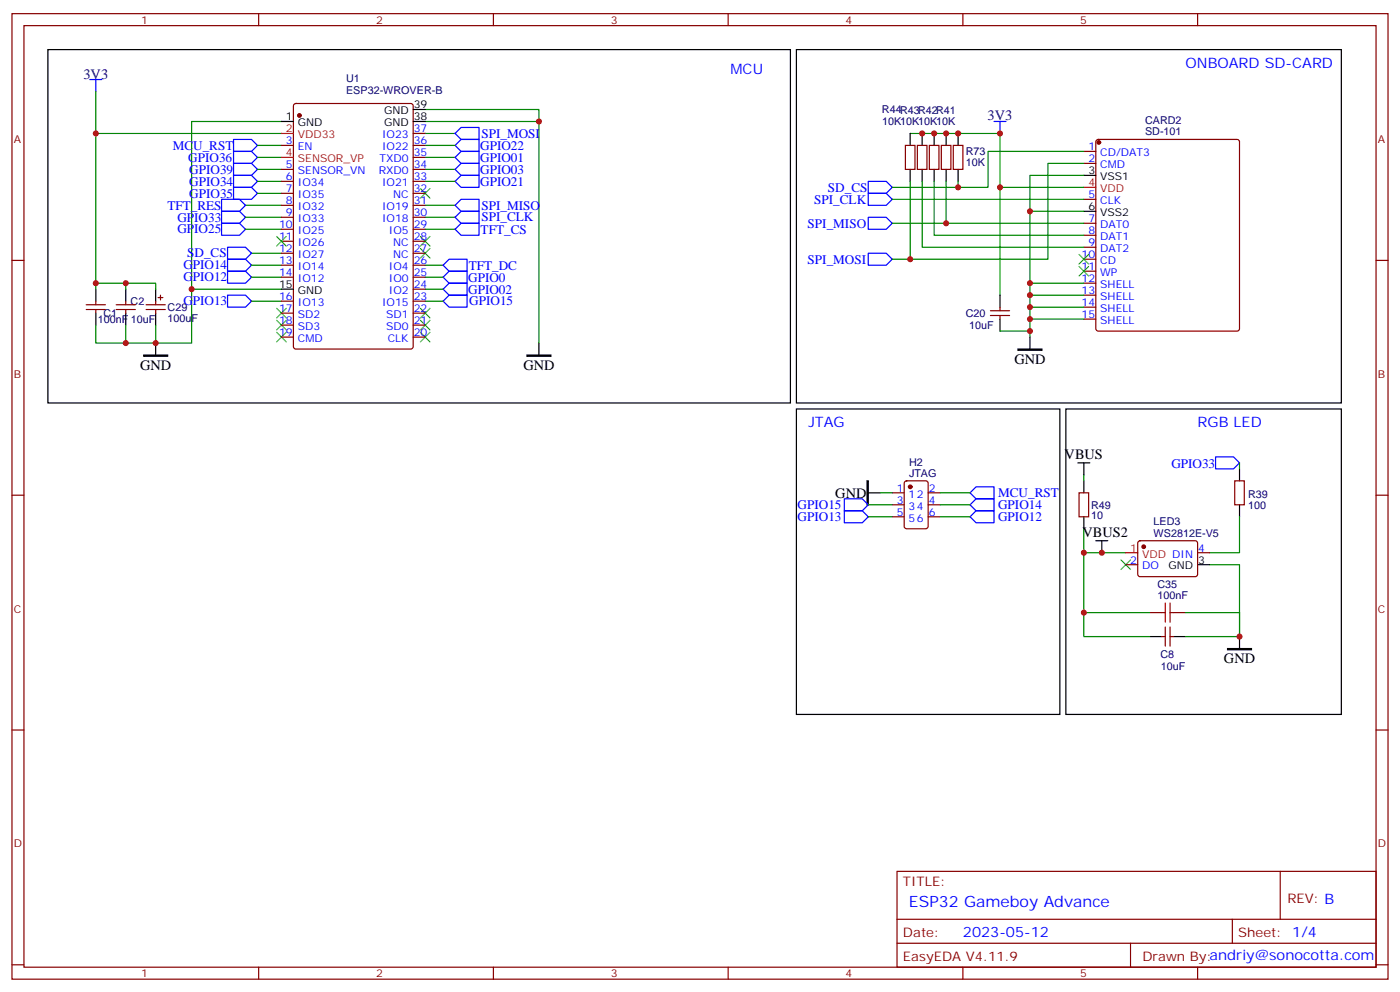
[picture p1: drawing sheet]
<svg xmlns="http://www.w3.org/2000/svg" width="412mm" height="292mm" viewBox="0 0 412 292" stroke-linecap="round" stroke-linejoin="round" font-family="sans-serif">
<g fill="none" stroke="#870000" stroke-width=".35">
<path d="M3.5 4h405.4v284.4h-405.4zM7.1 7.5h398.2v277.3h-398.2zM76.2 4v3.5M145.3 4v3.5M214.5 4v3.5M283.6 4v3.5M352.8 4v3.5M86.7 30.7l.4-.2h33.9l.7 .4v71.2l-.5 .6-34.1 .1-.6-.5-.1-71.1zM121.7 39.3h3.5M82.9 42.8h3.5M82.9 49.9h3.5M82.9 53.4h3.5"/>
<path d="M82.9 56.9h3.5M121.7 42.8h3.5M121.7 49.9h3.5M121.7 53.4h3.5M121.7 56.9h3.5M121.7 46.4h3.5M266.7 42.8h2.8v7.1h-2.8zM270.2 42.8h2.8v7.1h-2.8zM273.8 42.8h2.8v7.1h-2.8zM277.3 42.8h2.8v7.1h-2.8zM280.8 42.8h2.8v7.1h-2.8zM319.3 44.6h3.5"/>
<path d="M319.3 48.1h3.5M319.3 58.7h3.5M323 41.3l.5-.2h40.9l.5 .2 .2 .5v55l-.2 .5-.5 .2h-40.9l-.5-.2-.2-.5v-55zM3.5 76.7h3.6M82.9 60.5h3.5M82.9 64h3.5M82.9 67.5h3.5M82.9 71h3.5M82.9 74.6h3.5M82.9 78.1h3.5M121.7 60.5h3.5M121.7 64h3.5"/>
<path d="M121.7 67.5h3.5M121.7 71h3.5M121.7 74.6h3.5M121.7 78.1h3.5M319.3 65.8h3.5M319.3 69.3h3.5M319.3 72.8h3.5M319.3 76.3h3.5M319.3 79.9h3.5M405.3 76.7h3.6M25.4 91.2h5.6M25.4 89.7h5.6"/>
<path d="M28.2 88.7v1M28.2 91.2v1M34.2 91.2h5.7M34.2 89.7h5.7M37 88.7v1M37 91.2v1M43 91.2h5.7M43 89.7h5.7M45.9 88.7v1M45.9 91.2v1M46.6 87.6h1.4M47.3 86.9v1.4"/>
<path d="M82.9 81.6h3.5M82.9 88.7h3.5M82.9 92.2h3.5M82.9 95.7h3.5M82.9 99.3h3.5M121.7 81.6h3.5M121.7 88.7h3.5M121.7 92.2h3.5M121.7 95.7h3.5M121.7 99.3h3.5M121.7 85.2h3.5M291.7 92.9h5.7"/>
<path d="M291.7 91.5h5.7M294.6 90.5v1M294.6 92.9v1.1M319.3 83.4h3.5M319.3 86.9h3.5M319.3 90.5h3.5M319.3 94h3.5M3.5 145.8h3.6M262.8 145.1h3.5M262.8 152.2h3.5M262.8 148.7h3.5M266.6 141.8l.5-.2h5.6l.6 .4 .1 13-.5 .7h-5.8l-.7-.4-.1-13z"/>
<path d="M273.4 145.1h3.5M273.4 152.2h3.5M273.4 148.7h3.5M317.9 145.1h2.8v7.1h-2.8zM335.4 159.5l.4-.3 16.5 .1 .5 .6-.1 9.5-.6 .4h-16.5l-.5-.7v-9.2zM363.7 141.6h2.8v7.1h-2.8zM405.3 145.8h3.6M331.6 166.3h3.5M352.8 162.8h3.5M338.7 180.4h3.5M342.2 187.5h1.1M343.3 184.6v5.7"/>
<path d="M344.7 184.6v5.7M344.7 187.5h1M345.7 180.4h3.5M3.5 215h3.6M405.3 215h3.6M264.2 256.6h141.1v28.2h-141.1zM377.1 256.6v14.1M264.2 270.7h141.1M264.2 277.8h141.1M333 277.8v7M363 270.7v7.1M3.5 284.1h3.6"/>
<path d="M76.2 284.8v3.6M145.3 284.8v3.6M214.5 284.8v3.6M283.6 284.8v3.6M352.8 284.8v3.6M405.3 284.1h3.6"/>
</g>
<g fill="none" stroke="#00f" stroke-width=".35">
<path d="M26.5 23.4h3.5M28.2 23.4v3.6M134.1 39.3l1.7-1.8h5.3v3.6h-5.3zM292.8 35.8h3.5M294.6 35.8v3.5M65.3 58.7h5.3l1.7 1.8-1.7 1.7h-5.3zM68.8 41.1h5.3l1.7 1.7-1.7 1.8h-5.3zM68.8 44.6h5.3l1.7 1.8-1.7 1.7h-5.3zM68.8 48.1h5.3l1.7 1.8-1.7 1.7h-5.3zM68.8 51.6h5.3l1.7 1.8-1.7 1.8h-5.3zM68.8 55.2h5.3l1.7 1.7-1.7 1.8h-5.3zM134.1 53.4l1.7-1.8h5.3v3.6h-5.3z"/>
<path d="M134.1 42.8l1.7-1.7h5.3v3.5h-5.3zM134.1 46.4l1.7-1.8h5.3v3.5h-5.3zM134.1 49.9l1.7-1.8h5.3v3.5h-5.3zM255.8 53.4h5.3l1.7 1.8-1.7 1.7h-5.3zM255.8 56.9h5.3l1.7 1.8-1.7 1.8h-5.3zM65.3 62.2h5.3l1.7 1.8-1.7 1.8h-5.3zM65.3 65.8h5.3l1.7 1.7-1.7 1.8h-5.3zM67 76.3h5.3l1.8 1.8-1.8 1.8h-5.3zM67 79.9h5.3l1.8 1.7-1.8 1.8h-5.3zM67 72.8h5.3l1.8 1.8-1.8 1.7h-5.3zM132.3 76.3h5.3v3.6h-5.3l-1.8-1.8zM134.1 64l1.7-1.8h5.3v3.6h-5.3z"/>
<path d="M134.1 60.5l1.7-1.8h5.3v3.5h-5.3zM134.1 67.5l1.7-1.7h5.3v3.5h-5.3zM255.8 64h5.3l1.7 1.8-1.7 1.7h-5.3zM255.8 74.6h5.3l1.7 1.7-1.7 1.8h-5.3zM67 86.9h5.3l1.8 1.8-1.8 1.8h-5.3zM130.5 88.7l1.8-1.8h5.3v3.6h-5.3zM130.5 85.2l1.8-1.8h5.3v3.5h-5.3zM130.5 81.6l1.8-1.7h5.3v3.5h-5.3zM358.1 134.5h5.3l1.7 1.8-1.7 1.8h-5.3zM248.7 146.9h5.3l1.8 1.8-1.8 1.7h-5.3zM248.7 150.4h5.3l1.8 1.8-1.8 1.8h-5.3zM285.8 145.1l1.7-1.7h5.3v3.5h-5.3z"/>
<path d="M285.8 152.2l1.7-1.8h5.3v3.6h-5.3zM287.5 146.9h5.3v3.5h-5.3l-1.7-1.7z"/>
</g>
<g fill="none" stroke="#008700" stroke-width=".35">
<path d="M28.2 27v12.3h54.7M28.2 39.3v45.9M82.9 35.8h-26.5v49.4M125.2 32.2h33.5v68.8M125.2 35.8h33.5M125.2 39.3h8.9M268.1 39.3h26.5v15.9h24.7M75.8 46.4h7.1M75.8 49.9h7.1M75.8 42.8h7.1M75.8 53.4h7.1M75.8 56.9h7.1"/>
<path d="M125.2 46.4h8.9M125.2 49.9h8.9M125.2 42.8h8.9M125.2 53.4h8.9M262.8 58.7h56.5M268.1 53.4v22.9h-5.3M271.6 53.4v19.4h47.7M275.2 53.4v15.9h44.1M278.7 53.4v12.4M282.2 53.4v1.8h-19.4M294.6 55.2v31.7M319.3 51.6h-15.9v10.6"/>
<path d="M319.3 48.1h-10.6v28.2h-40.6M319.3 44.6h-28.3v10.6h-8.8M72.3 64h10.6M72.3 60.5h10.6M72.3 67.5h10.6M74.1 74.6h8.8M74.1 78.1h8.8M125.2 60.5h8.9M125.2 67.5h8.9M125.2 78.1h5.3M125.2 64h8.9M262.8 65.8h56.5"/>
<path d="M319.3 62.2h-15.9v21.2M28.2 83.4h8.8v1.8M28.2 95.7v5.3h8.8M37 83.4h8.9v1.8M37 95.7v5.3h8.9M74.1 81.6h8.8M74.1 88.7h8.8M82.9 85.2h-26.5v15.8h-10.5v-5.3M125.2 81.6h5.3M125.2 88.7h5.3M125.2 85.2h5.3M294.6 97.5h8.8v1.8"/>
<path d="M303.4 86.9h15.9M303.4 90.5h15.9M303.4 94h15.9M319.3 83.4h-15.9v14.1M319.3 139.8v1.8M365.1 136.3v1.8M255.8 152.2h7M255.8 148.7h7M259.3 145.1h3.5M276.9 145.1h8.9M276.9 152.2h8.9M276.9 148.7h8.9"/>
<path d="M319.3 155.7v24.7h19.4M365.1 152.2v10.6h-8.8M319.3 162.8h12.3M356.3 166.3h8.8v21.2M319.3 180.4v7.1h19.4M349.2 180.4h15.9v7.1M349.2 187.5h15.9"/>
</g>
<g fill="none" stroke="#000" stroke-width=".35">
<path d="M14.1 14.6h218.7v104.1h-218.7zM234.6 14.6h160.5v104.1h-160.5zM82.9 35.8h3.5M121.7 35.8h3.5M121.7 32.2h3.5M268.1 39.3v3.5M271.6 39.3v3.5M275.2 39.3v3.5M278.7 39.3v3.5M282.2 39.3v3.5M268.1 49.9v3.5M271.6 49.9v3.5"/>
<path d="M275.2 49.9v3.5M278.7 49.9v3.5M282.2 49.9v3.5M319.3 51.6h3.5M319.3 62.2h3.5M28.2 85.2v3.5M28.2 92.2v3.5M37 85.2v3.5M37 92.2v3.5M45.9 85.2v3.5M45.9 92.2v3.5M82.9 85.2h3.5"/>
<path d="M294.6 86.9v3.6M294.6 94v3.5M303.4 99.3v3.5M45.9 101v3.6M158.7 101v3.6M234.6 120.4h77.6v90h-77.6zM314 120.4h81.1v90h-81.1zM317.5 136.3h3.5M319.3 136.3v3.5M365.1 138.1v3.5M255.8 145.1h3.5M319.3 141.6v3.5"/>
<path d="M319.3 152.2v3.5M322.8 159.2h3.5M324.6 159.2v3.6M365.1 148.7v3.5M352.8 166.3h3.5M338.7 187.5h3.5M345.7 187.5h3.5M365.1 187.5v3.5"/>
</g>
<g fill="none" stroke="#3c3" stroke-width=".35">
<path d="M123.8 55.5l2.8 2.8M126.6 55.5l-2.8 2.8M81.5 69.6l2.8 2.9M84.3 69.6l-2.8 2.9M123.8 73.2l2.8 2.8M123.8 69.6l2.8 2.9M126.6 73.2l-2.8 2.8M126.6 69.6l-2.8 2.9M317.9 74.9l2.8 2.9M317.9 78.5l2.8 2.8M320.7 74.9l-2.8 2.9M320.7 78.5l-2.8 2.8"/>
<path d="M81.5 97.9l2.8 2.8M81.5 94.3l2.8 2.9M81.5 90.8l2.8 2.8M84.3 97.9l-2.8 2.8M84.3 94.3l-2.8 2.9M84.3 90.8l-2.8 2.8M123.8 90.8l2.8 2.8M123.8 94.3l2.8 2.9M123.8 97.9l2.8 2.8M126.6 90.8l-2.8 2.8M126.6 94.3l-2.8 2.9M126.6 97.9l-2.8 2.8"/>
<path d="M330.2 164.9l2.8 2.8M333 164.9l-2.8 2.8"/>
</g>
<path d="M42.3 104.6h7.1v.3h-7.1zM155.2 104.6h7.1v.3h-7.1zM299.9 102.8h7v.4h-7zM255.4 141.6h.4v7.1h-.4zM361.6 191h7.1v.3h-7.1z" fill="#000" stroke="#000" stroke-width=".35"/>
<g fill="#870000" stroke="#870000" stroke-width=".35">
<circle cx="268.1" cy="143.4" r=".53"/>
<circle cx="88.2" cy="34" r=".53"/>
<circle cx="336.9" cy="161" r=".53"/>
<circle cx="323.7" cy="41.9" r=".53"/>
</g>
<path d="M343.3 177.6v5.6M344.7 177.6v5.6M342.2 180.4h1.1M344.7 180.4h1" fill="none" stroke="#a10000" stroke-width=".35"/>
<path d="M82.9 39.3h3.5M82.9 46.4h3.5M319.3 55.2h3.5M331.6 162.8h3.5" fill="none" stroke="#f00" stroke-width=".35"/>
<g fill="#c00">
<circle cx="56.4" cy="85.2" r=".88"/>
<circle cx="158.8" cy="35.8" r=".88"/>
<circle cx="37" cy="83.4" r=".88"/>
<circle cx="37" cy="101" r=".88"/>
<circle cx="45.9" cy="101" r=".88"/>
<circle cx="28.2" cy="83.4" r=".88"/>
<circle cx="28.2" cy="39.3" r=".88"/>
<circle cx="319.3" cy="162.8" r=".88"/>
<circle cx="319.3" cy="180.4" r=".88"/>
<circle cx="365.1" cy="187.5" r=".88"/>
<circle cx="294.6" cy="55.2" r=".88"/>
<circle cx="303.4" cy="97.5" r=".88"/>
<circle cx="303.4" cy="86.9" r=".88"/>
<circle cx="303.4" cy="90.5" r=".88"/>
<circle cx="303.4" cy="94" r=".88"/>
<circle cx="303.4" cy="83.4" r=".88"/>
<circle cx="303.4" cy="62.2" r=".88"/>
<circle cx="294.6" cy="39.3" r=".88"/>
<circle cx="278.7" cy="65.8" r=".88"/>
<circle cx="278.7" cy="39.3" r=".88"/>
<circle cx="275.2" cy="39.3" r=".88"/>
<circle cx="282.2" cy="39.3" r=".88"/>
<circle cx="271.6" cy="39.3" r=".88"/>
<circle cx="268.1" cy="76.3" r=".88"/>
<circle cx="282.2" cy="55.2" r=".88"/>
<circle cx="324.6" cy="162.8" r=".88"/>
</g>
<text font-size="4.6" fill="#00f" x="267.8" y="267.2">ESP32 Gameboy Advance</text>
<g font-size="4.2" fill="#000080">
<text x="24.6" y="23.1">3V3</text>
<text x="290.9" y="35.4">3V3</text>
</g>
<g font-size="4.2" fill="#00f">
<text x="215.2" y="21.7">MCU</text>
<text x="349.2" y="19.9">ONBOARD SD-CARD</text>
<text x="238.1" y="125.7">JTAG</text>
<text x="352.8" y="125.7">RGB LED</text>
<text x="283.6" y="276">2023-05-12</text>
</g>
<g font-size="4.2">
<text x="298.8" y="107.1">GND</text>
<text x="41.3" y="108.9">GND</text>
<text x="154.2" y="108.9">GND</text>
<text x="313.6" y="135.2">VBUS</text>
<text x="246.1" y="146.6">GND</text>
<text x="318.9" y="158.1">VBUS2</text>
<text x="360.5" y="195.4">GND</text>
</g>
<g font-size="3.9" fill="#00f">
<text x="141.8" y="40.5">SPI_MOSI</text>
<text x="50.9" y="44.1">MCU_RST</text>
<text x="55.5" y="47.6">GPIO36</text>
<text x="141.5" y="44.1">GPIO22</text>
<text x="141.5" y="47.6">GPIO01</text>
<text x="55.8" y="51.1">GPIO39</text>
<text x="141.5" y="51.2">GPIO03</text>
<text x="55.8" y="54.6">GPIO34</text>
<text x="55.8" y="58.2">GPIO35</text>
<text x="141.5" y="54.7">GPIO21</text>
<text x="243.9" y="56.4">SD_CS</text>
<text x="49.3" y="61.7">TFT_RES</text>
<text x="52.2" y="65.2">GPIO33</text>
<text x="141.8" y="61.7">SPI_MISO</text>
<text x="141.8" y="65.1">SPI_CLK</text>
<text x="239.8" y="60.1">SPI_CLK</text>
<text x="52.2" y="68.8">GPIO25</text>
<text x="141.6" y="68.8">TFT_CS</text>
<text x="237.9" y="67.1">SPI_MISO</text>
<text x="55.1" y="75.8">SD_CS</text>
<text x="237.9" y="77.7">SPI_MOSI</text>
<text x="54" y="79.3">GPIO14</text>
<text x="54" y="82.9">GPIO12</text>
<text x="137.9" y="82.9">GPIO0</text>
<text x="138.1" y="79.4">TFT_DC</text>
<text x="54" y="89.9">GPIO13</text>
<text x="137.9" y="86.4">GPIO02</text>
<text x="138.2" y="90">GPIO15</text>
<text x="345" y="137.8">GPIO33</text>
<text x="234.9" y="149.9">GPIO15</text>
<text x="294" y="146.4">MCU_RST</text>
<text x="294" y="149.9">GPIO14</text>
<text x="234.9" y="153.4">GPIO13</text>
<text x="294" y="153.4">GPIO12</text>
</g>
<g font-size="3.9" fill="#800">
<text x="266" y="260.8">TITLE:</text>
<text x="379.2" y="265.8">REV: B</text>
<text x="266" y="276">Date:</text>
<text x="364.8" y="276">Sheet: 1/4</text>
<text x="266" y="283.1">EasyEDA V4.11.9</text>
<text x="336.5" y="283.1">Drawn By:andriy@sonocotta.com</text>
</g>
<g font-size="3.2" fill="#800">
<text x="41.6" y="7">1</text>
<text x="110.8" y="7">2</text>
<text x="179.9" y="7">3</text>
<text x="249.1" y="7">4</text>
<text x="318.2" y="7">5</text>
<text x="4.1" y="42.1">A</text>
<text x="405.9" y="42.1">A</text>
<text x="4.1" y="111.3">B</text>
<text x="405.9" y="111.3">B</text>
<text x="4.1" y="180.4">C</text>
<text x="405.9" y="180.4">C</text>
<text x="4.1" y="249.6">D</text>
<text x="405.9" y="249.6">D</text>
<text x="41.6" y="287.8">1</text>
<text x="110.8" y="287.8">2</text>
<text x="179.9" y="287.8">3</text>
<text x="249.1" y="287.8">4</text>
<text x="318.2" y="287.8">5</text>
</g>
<g font-size="3.2" fill="#000080">
<text x="102" y="27.6">ESP32-WROVER-B</text>
<text x="102" y="24.2">U1</text>
<text x="259.8" y="33.4">R44R43R42R41</text>
<text x="259.9" y="36.9">10K10K10K10K</text>
<text x="337.3" y="39.9">SD-101</text>
<text x="337.3" y="36.6">CARD2</text>
<text x="284.5" y="45.7">R73</text>
<text x="284.5" y="48.9">10K</text>
<text x="38.5" y="89.8">C2</text>
<text x="28.8" y="95.1">100nF</text>
<text x="30.5" y="93.4">C1</text>
<text x="38.6" y="95.1">10uF</text>
<text x="49.4" y="94.8">100uF</text>
<text x="49.4" y="91.6">C29</text>
<text x="284.5" y="93.4">C20</text>
<text x="285.5" y="96.9">10uF</text>
<text x="267.8" y="137.1">H2</text>
<text x="267.8" y="140.5">JTAG</text>
<text x="321.4" y="149.8">R49</text>
<text x="367.7" y="149.8">100</text>
<text x="367.7" y="146.6">R39</text>
<text x="321.4" y="153">10</text>
<text x="339.8" y="154.8">LED3</text>
<text x="339.8" y="158.1">WS2812E-V5</text>
<text x="340.9" y="173.3">C35</text>
<text x="340.9" y="176.5">100nF</text>
<text x="341.9" y="193.9">C8</text>
<text x="342" y="197.4">10uF</text>
</g>
<g font-size="3.2">
<text x="84.2" y="35.4">1</text>
<text x="113.1" y="33.7">GND</text>
<text x="121.9" y="35.4">38</text>
<text x="121.9" y="31.9">39</text>
<text x="87.7" y="37.2">GND</text>
<text x="113.1" y="37.2">GND</text>
<text x="320.6" y="51.3">3</text>
<text x="324.1" y="53.1">VSS1</text>
<text x="320.6" y="61.9">6</text>
<text x="324.1" y="63.6">VSS2</text>
<text x="82.2" y="84.8">15</text>
<text x="87.7" y="86.6">GND</text>
<text x="344.2" y="167.7">GND</text>
<text x="353" y="165.9">3</text>
</g>
<g font-size="3.2" fill="#f00">
<text x="84.2" y="38.9">2</text>
<text x="87.7" y="40.7">VDD33</text>
<text x="84.2" y="46">4</text>
<text x="87.7" y="47.8">SENSOR_VP</text>
<text x="320.6" y="54.8">4</text>
<text x="324.1" y="56.6">VDD</text>
<text x="332.9" y="162.4">1</text>
<text x="336.4" y="164.2">VDD DIN</text>
</g>
<g font-size="3.2" fill="#00f">
<text x="112.5" y="40.7">IO23</text>
<text x="121.9" y="38.9">37</text>
<text x="84.2" y="42.5">3</text>
<text x="87.7" y="44.2">EN</text>
<text x="111.8" y="47.8">TXD0</text>
<text x="112.5" y="44.2">IO22</text>
<text x="121.9" y="46">35</text>
<text x="121.9" y="42.5">36</text>
<text x="320.6" y="44.2">1</text>
<text x="320.6" y="47.8">2</text>
<text x="324.1" y="46">CD/DAT3</text>
<text x="84.2" y="49.5">5</text>
<text x="84.2" y="53.1">6</text>
<text x="87.7" y="51.3">SENSOR_VN</text>
<text x="111.6" y="51.3">RXD0</text>
<text x="121.9" y="53.1">33</text>
<text x="121.9" y="49.5">34</text>
<text x="324.1" y="49.5">CMD</text>
<text x="84.2" y="56.6">7</text>
<text x="87.7" y="54.8">IO34</text>
<text x="87.7" y="58.3">IO35</text>
<text x="112.5" y="54.8">IO21</text>
<text x="115.8" y="58.3">NC</text>
<text x="121.9" y="56.6">32</text>
<text x="320.6" y="58.3">5</text>
<text x="84.2" y="60.1">8</text>
<text x="84.2" y="63.6">9</text>
<text x="87.7" y="61.9">IO32</text>
<text x="87.7" y="65.4">IO33</text>
<text x="112.5" y="65.4">IO18</text>
<text x="112.5" y="61.9">IO19</text>
<text x="121.9" y="63.6">30</text>
<text x="121.9" y="60.1">31</text>
<text x="320.6" y="65.4">7</text>
<text x="324.1" y="60.1">CLK</text>
<text x="82.2" y="67.2">10</text>
<text x="82.2" y="70.7">11</text>
<text x="87.7" y="68.9">IO25</text>
<text x="114.6" y="68.9">IO5</text>
<text x="121.9" y="70.7">28</text>
<text x="121.9" y="67.2">29</text>
<text x="320.6" y="68.9">8</text>
<text x="324.1" y="67.2">DAT0</text>
<text x="324.1" y="70.7">DAT1</text>
<text x="82.2" y="74.2">12</text>
<text x="82.2" y="77.8">13</text>
<text x="87.7" y="72.5">IO26</text>
<text x="87.7" y="76">IO27</text>
<text x="115.8" y="76">NC</text>
<text x="115.8" y="72.5">NC</text>
<text x="121.9" y="77.8">26</text>
<text x="121.9" y="74.2">27</text>
<text x="318.6" y="76">10</text>
<text x="320.6" y="72.5">9</text>
<text x="324.1" y="74.2">DAT2</text>
<text x="324.1" y="77.8">CD</text>
<text x="82.2" y="81.3">14</text>
<text x="87.7" y="79.5">IO14</text>
<text x="87.7" y="83">IO12</text>
<text x="114.6" y="83">IO0</text>
<text x="114.6" y="79.5">IO4</text>
<text x="121.9" y="81.3">25</text>
<text x="318.6" y="79.5">11</text>
<text x="318.6" y="83">12</text>
<text x="324.1" y="81.3">WP</text>
<text x="82.2" y="88.3">16</text>
<text x="114.6" y="86.6">IO2</text>
<text x="121.9" y="88.3">23</text>
<text x="121.9" y="84.8">24</text>
<text x="318.6" y="86.6">13</text>
<text x="324.1" y="84.8">SHELL</text>
<text x="324.1" y="88.3">SHELL</text>
<text x="82.2" y="91.9">17</text>
<text x="82.2" y="95.4">18</text>
<text x="87.7" y="90.1">IO13</text>
<text x="87.7" y="93.6">SD2</text>
<text x="112.5" y="90.1">IO15</text>
<text x="113.8" y="93.6">SD1</text>
<text x="121.9" y="95.4">21</text>
<text x="121.9" y="91.9">22</text>
<text x="318.6" y="90.1">14</text>
<text x="318.6" y="93.6">15</text>
<text x="324.1" y="91.9">SHELL</text>
<text x="324.1" y="95.4">SHELL</text>
<text x="82.2" y="98.9">19</text>
<text x="87.7" y="97.2">SD3</text>
<text x="87.7" y="100.7">CMD</text>
<text x="113.8" y="97.2">SD0</text>
<text x="114.2" y="100.7">CLK</text>
<text x="121.9" y="98.9">20</text>
<text x="264.2" y="144.8">1</text>
<text x="264.2" y="148.3">3</text>
<text x="267.7" y="146.5">12</text>
<text x="273.6" y="148.3">4</text>
<text x="273.6" y="144.8">2</text>
<text x="264.2" y="151.8">5</text>
<text x="267.7" y="150.1">34</text>
<text x="267.7" y="153.6">56</text>
<text x="273.6" y="151.8">6</text>
<text x="332.9" y="165.9">2</text>
<text x="336.4" y="167.7">DO</text>
<text x="353" y="162.4">4</text>
</g>
</svg>
